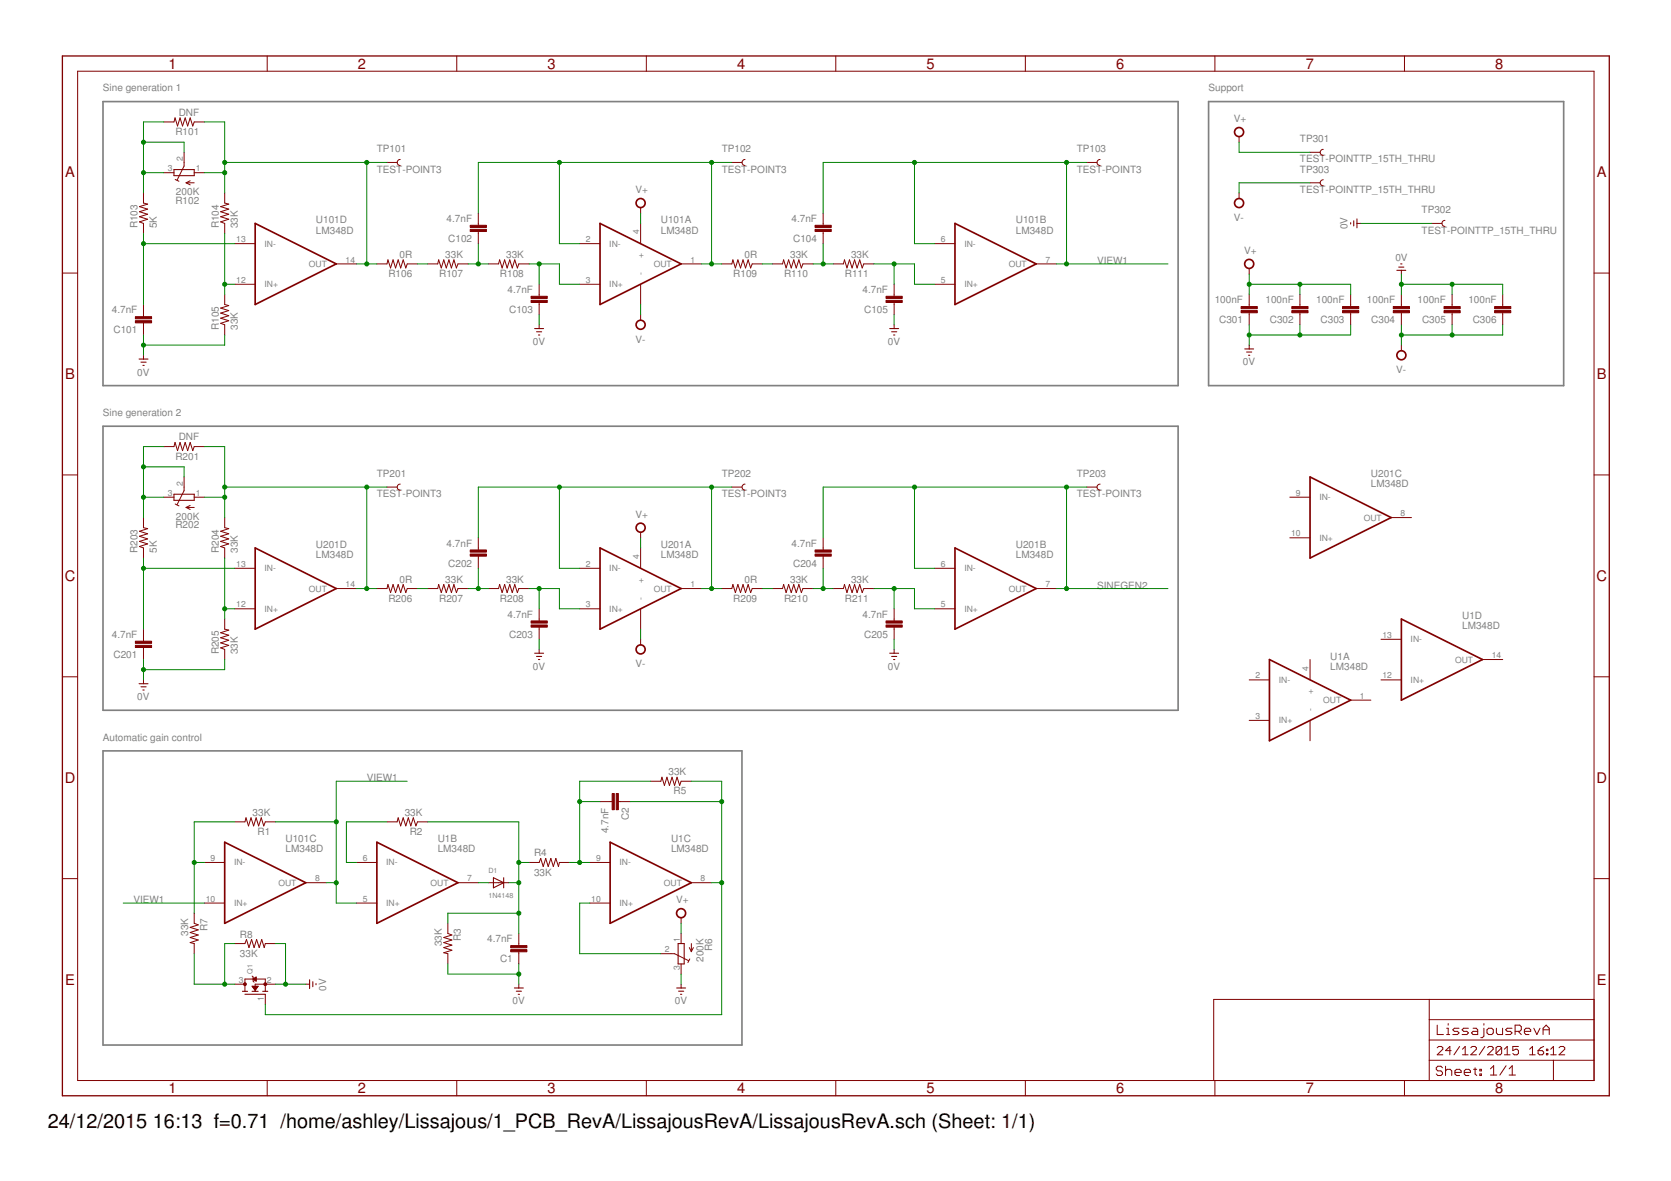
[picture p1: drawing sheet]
<svg xmlns="http://www.w3.org/2000/svg" width="297mm" height="210mm" viewBox="0 0 297 210" stroke-linecap="round" stroke-linejoin="round" font-family="sans-serif">
<path d="M18.3 18.1h191.1v50.4h-191.1zM214.8 18.1h63.2v50.4h-63.2zM18.3 75.8h191.1v50.4h-191.1zM18.3 133.5h113.6v52.2h-113.6z" fill="none" stroke="#808080" stroke-width=".3"/>
<g fill="none" stroke="#800000" stroke-width=".18">
<path d="M13.8 12.7h269.6v179.3h-269.6zM47.5 9.9v2.8M81.2 9.9v2.8M114.9 9.9v2.8M148.6 9.9v2.8M182.3 9.9v2.8M216 9.9v2.8M249.7 9.9v2.8M25.5 34.3v1.8l.7 .2-1.4 .4 1.4 .5-1.4 .4 1.4 .5-1.4 .4 1.4 .5-1.4 .4 .7 .3v1.8M29.1 21.7h1.8l.2-.7 .5 1.4 .4-1.4 .4 1.4 .5-1.4 .5 1.4 .4-1.4 .5 1.4 .2-.7h1.8M29.1 30.7h1.8M31.1 31.9l.7 .3"/>
<path d="M32.7 27.1v2.4l-1.2 2.5M33.1 32.5h1.4M33.1 32.5l.7 .4M33.8 32.1l-.7 .4M34.5 30.7h1.8M39.9 34.3v1.8l.8 .2-1.5 .4 1.5 .5-1.5 .4 1.5 .5-1.5 .4 1.5 .5-1.5 .4 .7 .3v1.8M68.8 28.9h1.8M71.1 28.3a.54 .54 0 0 0-.5 .6 .54 .54 0 0 0 .5 .5M85 37.9v2.2M113.9 36.9v1M113.9 39.7v3.6M130.1 28.9h1.8"/>
<path d="M132.4 28.3a.54 .54 0 0 0-.5 .6 .54 .54 0 0 0 .5 .5M146.3 37.9v2.2M193.2 28.9h1.8M195.6 28.3a.54 .54 0 0 0-.6 .6 .54 .54 0 0 0 .6 .5M220.3 24.3v1M220.3 34.3v1M232.9 32.5h1.8M232.9 27.1h1.8M235.2 26.5a.54 .54 0 0 0-.5 .6 .54 .54 0 0 0 .5 .5M235.2 31.9a.54 .54 0 0 0-.5 .6 .54 .54 0 0 0 .5 .5M241.2 39.7h.7M254.5 39.7h1.8"/>
<path d="M256.9 39.2a.54 .54 0 0 0-.6 .5 .54 .54 0 0 0 .6 .5M11.1 48.5h2.7M25.5 54.1v2.2M25.5 57.4v2.1M39.9 52.3v1.8l.8 .2-1.5 .5 1.5 .4-1.5 .4 1.5 .5-1.5 .5 1.5 .4-1.5 .5 .7 .2v1.8M41.7 43.3h3.7M41.7 50.5h3.7M59.8 46.9h3.6M67 46.9h1.8l.2-.7 .4 1.4 .5-1.4 .4 1.4 .5-1.4 .4 1.4 .5-1.4 .4 1.4 .3-.7h1.8M76 46.9h1.8l.2-.7 .4 1.4 .5-1.4 .4 1.4 .5-1.4 .4 1.4 .5-1.4 .4 1.4 .3-.7h1.8M85 41.1v2.2M86.8 46.9h1.8l.2-.7 .5 1.4 .4-1.4 .4 1.4 .5-1.4 .5 1.4 .4-1.4 .5 1.4 .2-.7h1.8"/>
<path d="M95.8 50.5v2.2M95.8 53.8v2.1M95.8 57.7v.7M103 43.3h3.7M103 50.5h3.7M113.9 50.5v3.6M113.9 55.9v1M121.1 46.9h3.6M128.3 46.9h1.8l.2-.7 .4 1.4 .5-1.4 .4 1.4 .5-1.4 .4 1.4 .5-1.4 .4 1.4 .3-.7h1.8M137.3 46.9h1.8l.2-.7 .4 1.4 .5-1.4 .5 1.4 .4-1.4 .4 1.4 .5-1.4 .5 1.4 .2-.7h1.8M146.3 41.1v2.2M148.1 46.9h1.8l.2-.7 .5 1.4 .4-1.4 .5 1.4 .4-1.4 .5 1.4 .4-1.4 .5 1.4 .2-.7h1.8"/>
<path d="M158.9 50.5v2.2M158.9 53.8v2.1M158.9 57.7v.7M166.2 43.3h3.6M166.2 50.5h3.6M184.2 46.9h3.6M222.1 47.7v1M222.1 52.3v2.2M222.1 55.6v2.1M231.1 52.3v2.2M231.1 55.6v2.1M240.1 52.3v2.2"/>
<path d="M240.1 55.6v2.1M249.1 48v.7M249.1 52.3v2.2M249.1 55.6v2.1M258.1 52.3v2.2M258.1 55.6v2.1M267.1 52.3v2.2M267.1 55.6v2.1M283.4 48.5h2.7M25.5 63.1v.7M29.1 79.4h1.8l.2-.8 .5 1.5 .4-1.5 .4 1.5 .5-1.5 .5 1.5 .4-1.5 .5 1.5 .2-.7h1.8M222.1 61.3v.7"/>
<path d="M249.1 61.3v1.1M11.1 84.4h2.7M25.5 92v1.8l.7 .2-1.4 .4 1.4 .5-1.4 .4 1.4 .5-1.4 .4 1.4 .5-1.4 .4 .7 .3v1.8M29.1 88.4h1.8M31.1 89.6l.7 .3M32.7 84.8v2.4l-1.2 2.5M33.1 90.2h1.4M33.1 90.2l.7 .4M33.8 89.8l-.7 .4M34.5 88.4h1.8M39.9 92v1.8l.8 .2-1.5 .4 1.5 .5-1.5 .4 1.5 .5-1.5 .4 1.5 .5-1.5 .4 .7 .3v1.8M68.8 86.6h1.8"/>
<path d="M71.1 86a.54 .54 0 0 0-.5 .6 .54 .54 0 0 0 .5 .5M85 95.6v2.1M85 98.8v2.2M113.9 94.6v1M113.9 97.4v3.6M130.1 86.6h1.8M132.4 86a.54 .54 0 0 0-.5 .6 .54 .54 0 0 0 .5 .5M146.3 95.6v2.1M146.3 98.8v2.2M193.2 86.6h1.8M195.6 86a.54 .54 0 0 0-.6 .6 .54 .54 0 0 0 .6 .5M229.3 88.4h3.6"/>
<path d="M229.3 95.6h3.6M247.3 92h3.6M283.4 84.4h2.7M25.5 111.8v2.2M25.5 115.1v2.1M39.9 110v1.8l.8 .2-1.5 .5 1.5 .4-1.5 .4 1.5 .5-1.5 .5 1.5 .4-1.5 .4 .7 .3v1.8M41.7 101h3.7M41.7 108.2h3.7M59.8 104.6h3.6M67 104.6h1.8l.2-.7 .4 1.4 .5-1.4 .4 1.4 .5-1.4 .4 1.4 .5-1.4 .4 1.4 .3-.7h1.8M76 104.6h1.8l.2-.7 .4 1.4 .5-1.4 .4 1.4 .5-1.4 .4 1.4 .5-1.4 .4 1.4 .3-.7h1.8M86.8 104.6h1.8l.2-.7 .5 1.4 .4-1.4 .4 1.4 .5-1.4 .5 1.4 .4-1.4 .5 1.4 .2-.7h1.8"/>
<path d="M95.8 108.2v2.2M95.8 111.5v2.1M95.8 115.4v.7M103 101h3.7M103 108.2h3.7M113.9 108.2v3.6M113.9 113.6v1M121.1 104.6h3.6M128.3 104.6h1.8l.2-.7 .4 1.4 .5-1.4 .4 1.4 .5-1.4 .4 1.4 .5-1.4 .4 1.4 .3-.7h1.8M137.3 104.6h1.8l.2-.7 .4 1.4 .5-1.4 .5 1.4 .4-1.4 .4 1.4 .5-1.4 .5 1.4 .2-.7h1.8M148.1 104.6h1.8l.2-.7 .5 1.4 .4-1.4 .5 1.4 .4-1.4 .5 1.4 .4-1.4 .5 1.4 .2-.7h1.8M158.9 108.2v2.2"/>
<path d="M158.9 111.5v2.1M158.9 115.4v.7M166.2 101h3.6M166.2 108.2h3.6M184.2 104.6h3.6M232.9 117.2v3.6M245.5 113.6h3.6M263.5 117.2h3.6M11.1 120.3h2.7M25.5 120.8v.7M115.7 138.9h1.8l.2-.8 .4 1.5 .5-1.5 .4 1.5 .5-1.5 .4 1.5 .5-1.5 .4 1.5 .3-.7h1.8M222.1 120.8h3.6"/>
<path d="M222.1 128h3.6M232.9 128v3.7M240.1 124.4h3.6M245.5 120.8h3.6M283.4 120.3h2.7M11.1 156.2h2.7M36.3 153.3h3.6M41.7 146.1h1.8l.2-.7 .5 1.4 .4-1.4 .5 1.4 .4-1.4 .5 1.4 .4-1.4 .5 1.4 .3-.7h1.8M54.4 156.9h3.6M63.4 153.3h3.6M68.8 146.1h1.8l.2-.7 .4 1.4 .5-1.4 .4 1.4 .5-1.4 .4 1.4 .5-1.4 .4 1.4 .3-.7h1.8M81.4 156.9h3.6"/>
<path d="M86.8 156.9h3.6M94 153.3h1.8l.3-.7 .5 1.4 .4-1.4 .5 1.4 .4-1.4 .5 1.4 .4-1.4 .5 1.4 .1-.7h1.8M104.9 153.3h3.6M106.7 142.5h2.1M109.9 142.5h2.2M122.9 156.9h3.6M283.4 156.2h2.7M34.5 162.3v1.8l.7 .3-1.4 .4 1.4 .5-1.4 .4 1.4 .5-1.4 .4 1.4 .5-1.4 .4 .7 .2v1.8M36.3 160.5h3.6M41.7 174.9h1.8M41.7 167.7h1.8l.3-.7 .5 1.4 .4-1.4 .5 1.4 .4-1.4 .5 1.4 .4-1.4 .5 1.4 .2-.7h1.8M43.5 176.2v-2.2h3.7v2.2"/>
<path d="M44.8 173.5l.2 .2v.7l.2 .2M44.8 175.3h1.1l-.5 .7zM44.9 175.3h.9M44.9 175.4h.9M45 175.5h.7M45 174l.5-.3v.7zM45 175.6h.7M45.1 174h.4M45.1 175.6h.5M45.1 174.1h.4M45.1 175.7h.5M45.2 173.9h.3"/>
<path d="M45.2 175.8h.3M45.3 174.2h.2M45.3 175.9h.1M45.3 173.8h.2M45.3 176h.1M45.4 174.3h.1M45.4 173.7h.1M45.5 174.3h.1M47.2 176.7v1.8M49 174.9h-3.6v1.3M54.4 174.9h.6M63.4 160.5h3.6"/>
<path d="M79.6 164.1v1.8l.7 .3-1.4 .4 1.4 .5-1.4 .4 1.4 .5-1.4 .4 1.4 .5-1.4 .4 .7 .2v1.8M92.2 165.9v2.2M92.2 169.1v2.2M92.2 174.9v.7M104.9 160.5h3.6M117.5 169.5h2.4l2.5 1.3M121.1 163.1v1M121.1 165.9v1.8M121.1 171.3v1.8M121.1 174.9v.7M122.5 168.4l.4 .7M122.6 170.4l-.3 .7"/>
<path d="M122.9 167.7v1.4M123.3 168.4l-.4 .7M254.1 177.6v14.4M283.4 177.6h-67.6v14.4M47.5 192v2.8M81.2 192v2.8M114.9 192v2.8M148.6 192v2.8M182.3 192v2.8M216 192v2.8M249.7 192v2.8M254.1 188.4h29.3"/>
<path d="M254.1 184.8h29.3M254.1 181.2h29.3M255.5 182.2v1.7h1.1M255.5 186.2l.2-.2h.5l.3 .2v.3l-1 1h1M256.4 189.8l-.3-.3h-.5l-.3 .3v.3l.3 .2h.5l.3 .3v.3l-.3 .3h-.5l-.3-.3M257 190.3l.2-.2h.6l.3 .2v.9M257 189.5v1.7M257.2 183.9h.5M257.2 182.8h.2v1.1M257.4 181.9v.3M258 186.7h-1l.7-.7v1.5M258.6 190.6h1.1v-.3l-.2-.2h-.6l-.3 .2v.6l.3 .3h.6"/>
<path d="M259.4 182.8h-.9l-.2 .2 .2 .3h.6l.3 .3-.3 .3h-.8M259.5 186l-1 1.5M260 187.5h1M260 186.5l.5-.5v1.5M260.3 190.6h1.1v-.3l-.3-.2h-.5l-.3 .2v.6l.3 .3h.5M261 182.8h-.8l-.3 .2 .3 .3h.6l.2 .3-.2 .3h-.9M261.5 186.2l.2-.2h.5l.2 .2v.3l-.9 1h.9M261.9 182.8h.5l.3 .2v.9h-.8l-.3-.3 .3-.3h.8M261.9 190.1h.6M262.2 189.8v1.1l.3 .3M263.1 190.1h.2v.2h-.2zM263.1 190.9h.2v.3h-.2z"/>
<path d="M263.8 182.8v1.3l-.3 .3h-.3M263.8 181.9v.3M263.9 186l-.9 1.5M264.3 183l.3-.2h.6l.3 .2v.6l-.3 .3h-.6l-.3-.3zM264.4 186.2l.3-.2h.5l.2 .2v.3l-1 1h1M264.9 190l.6-.6v1.7M264.9 191.1h1.2M266 182.8v.8l.3 .3h.8v-1.1M266.9 186.2v1l-.2 .3h-.5l-.3-.3M266.9 186.2l-.2-.2h-.5l-.3 .2v1M266.9 186.2l-1 1M267.4 187.5h1"/>
<path d="M267.4 186.5l.5-.5v1.5M267.7 189.4l-1.1 1.7M268.3 191.1h1.1M268.3 190l.5-.6v1.7M268.8 182.8h-.9l-.2 .2 .2 .3h.6l.3 .3-.3 .3h-.8M269.3 183.3h.9l.2-.3v-.5l-.2-.3h-.9v1.7M269.9 183.3l.5 .6M269.9 186h-1v.7l.5-.2h.3l.2 .2v.5l-.2 .3h-.5l-.3-.3M271 183.3h1.1v-.3l-.3-.2h-.5l-.3 .2v.6l.3 .3h.5M271.9 187.5h1M271.9 186.5l.5-.5v1.5M272.6 182.8l.6 1.1 .5-1.1"/>
<path d="M273.4 186.7h.8l.2 .3v.2l-.2 .3h-.5l-.3-.3zM274.3 183.9v-1.1l.5-.6 .6 .6v1.1M274.3 183h1.1M274.4 186l-.5 .2-.5 .5M274.9 187.2h.2v.3h-.2zM274.9 186.5h.2v.2h-.2zM275.7 186.5l.4-.5v1.5M275.7 187.5h.9M276.1 188.4v3.6M277.1 186.2l.3-.2h.5l.3 .2v.3l-1.1 1h1.1"/>
</g>
<path d="M11.1 9.9h275v184.9h-275z" fill="none" stroke="#800000" stroke-width=".23"/>
<g fill="none" stroke="#800000" stroke-width=".3">
<path d="M45.4 39.7l14.4 7.2-14.4 7.2zM106.7 39.7l14.4 7.2-14.4 7.2zM169.8 39.7l14.4 7.2-14.4 7.2zM45.4 97.4l14.4 7.2-14.4 7.2zM106.7 97.4l14.4 7.2-14.4 7.2zM169.8 97.4l14.4 7.2-14.4 7.2zM232.9 84.8l14.4 7.2-14.4 7.2zM225.7 117.2l14.4 7.2-14.4 7.3zM249.1 110l14.4 7.2-14.4 7.2zM39.9 149.7l14.5 7.2-14.5 7.2zM67 149.7l14.4 7.2-14.4 7.2zM108.5 149.7l14.4 7.2-14.4 7.2z"/>
<circle cx="113.9" cy="36.1" r=".8"/>
<circle cx="220.3" cy="23.5" r=".8"/>
<circle cx="220.3" cy="36.1" r=".8"/>
<circle cx="113.9" cy="57.7" r=".8"/>
<circle cx="222.1" cy="46.9" r=".8"/>
<circle cx="249.1" cy="63.1" r=".8"/>
<circle cx="113.9" cy="93.8" r=".8"/>
<circle cx="113.9" cy="115.4" r=".8"/>
<circle cx="121.1" cy="162.3" r=".8"/>
</g>
<g fill="#800000" stroke="#800000" stroke-width=".18">
<path d="M24.1 56.3h2.8v.4h-2.8z"/>
<path d="M24.1 57h2.8v.4h-2.8z"/>
<path d="M94.4 52.7h2.9v.3h-2.9z"/>
<path d="M94.4 53.4h2.9v.4h-2.9z"/>
<path d="M83.6 40h2.9v.4h-2.9z"/>
<path d="M83.6 40.8h2.9v.3h-2.9z"/>
<path d="M157.5 52.7h2.9v.3h-2.9z"/>
<path d="M157.5 53.4h2.9v.4h-2.9z"/>
<path d="M144.9 40h2.9v.4h-2.9z"/>
<path d="M144.9 40.8h2.9v.3h-2.9z"/>
<path d="M24.1 114h2.8v.3h-2.8z"/>
<path d="M24.1 114.7h2.8v.4h-2.8z"/>
<path d="M94.4 110.4h2.9v.3h-2.9z"/>
<path d="M94.4 111.1h2.9v.4h-2.9z"/>
<path d="M83.6 97.7h2.9v.4h-2.9z"/>
<path d="M83.6 98.5h2.9v.3h-2.9z"/>
<path d="M157.5 110.4h2.9v.3h-2.9z"/>
<path d="M157.5 111.1h2.9v.4h-2.9z"/>
<path d="M144.9 97.7h2.9v.4h-2.9z"/>
<path d="M144.9 98.5h2.9v.3h-2.9z"/>
<path d="M220.6 54.5h2.9v.4h-2.9z"/>
<path d="M220.6 55.2h2.9v.4h-2.9z"/>
<path d="M229.6 54.5h2.9v.4h-2.9z"/>
<path d="M229.6 55.2h2.9v.4h-2.9z"/>
<path d="M238.7 54.5h2.8v.4h-2.8z"/>
<path d="M238.7 55.2h2.8v.4h-2.8z"/>
<path d="M247.7 54.5h2.8v.4h-2.8z"/>
<path d="M247.7 55.2h2.8v.4h-2.8z"/>
<path d="M256.7 54.5h2.9v.4h-2.9z"/>
<path d="M256.7 55.2h2.9v.4h-2.9z"/>
<path d="M265.7 54.5h2.9v.4h-2.9z"/>
<path d="M265.7 55.2h2.9v.4h-2.9z"/>
<path d="M90.8 168.1h2.9v.3h-2.9z"/>
<path d="M90.8 168.8h2.9v.4h-2.9z"/>
<path d="M108.8 141h.4v2.9h-.4z"/>
<path d="M109.5 141h.4v2.9h-.4z"/>
</g>
<g fill="none" stroke="#800000" stroke-width=".19">
<path d="M30.9 30.1h3.6v1.1h-3.6zM240.1 39.6v.2M240.6 39.2v1M241.2 38.9v1.6M95 58.4h1.6M95.4 59h.9M95.7 59.5h.2M158.2 58.4h1.5M158.5 59h.9M158.8 59.5h.3M248.3 48h1.6M248.6 47.5h1"/>
<path d="M249 46.9h.2M24.7 63.8h1.6M25.1 64.4h.9M25.4 64.9h.2M221.3 62h1.5M221.6 62.6h.9M221.9 63.1h.3M30.9 87.8h3.6v1.1h-3.6zM95 116.1h1.6M95.4 116.7h.9M95.7 117.2h.2M158.2 116.1h1.5"/>
<path d="M158.5 116.7h.9M158.8 117.2h.3M24.7 121.5h1.6M25.1 122.1h.9M25.4 122.6h.2M87.7 156l1.8 .9-1.8 .9zM89.5 156v1.8M43.1 176.2h.9M43.5 176.7h3.7M44.8 176.2h1.1M46.7 176.2h.9M55 174.1v1.6"/>
<path d="M55.6 174.5v.9M56.2 174.8v.2M91.4 175.6h1.6M91.8 176.2h.9M92.1 176.7h.3M120.3 175.6h1.6M120.5 167.7h1.1v3.6h-1.1zM120.6 176.2h.9M121 176.7h.2"/>
</g>
<g fill="#800000" stroke="#800000" stroke-width=".18">
<circle cx="47.2" cy="174.9" r=".25"/>
<circle cx="43.5" cy="174.9" r=".25"/>
</g>
<g fill="none" stroke="#008000" stroke-width=".18">
<path d="M25.5 30.7h3.6M25.5 25.3h7.2v1.8M29.1 21.7h-3.6v12.6M36.3 21.7h3.6v12.6M36.3 30.7h3.6M39.9 28.9h28.9M65.2 28.9v18M99.4 28.9v14.4h3.6M113.9 37.9v1.8M126.5 28.9v18M130.1 28.9h-45.1v9M162.6 28.9v14.4h3.6"/>
<path d="M189.6 28.9v18M193.2 28.9h-46.9v9M220.3 25.3v1.8h12.6M232.9 32.5h-12.6v1.8M241.9 39.7h12.6M25.5 41.5v12.6M25.5 59.5v3.6M25.5 43.3h16.2M39.9 41.5v10.8M39.9 59.5v1.8h-14.4M39.9 50.5h1.8M63.4 46.9h3.6"/>
<path d="M74.2 46.9h1.8M83.2 46.9h3.6M85 43.3v3.6M94 46.9h5.4v3.6h3.6M95.8 46.9v3.6M95.8 55.9v1.8M113.9 54.1v1.8M124.7 46.9h3.6M135.5 46.9h1.8M144.5 46.9h3.6M146.3 43.3v3.6M155.3 46.9h7.3v3.6h3.6"/>
<path d="M158.9 46.9v3.6M158.9 55.9v1.8M187.8 46.9h19.8M222.1 50.5h18v1.8M222.1 48.7v3.6M222.1 57.7v3.6M231.1 50.5v1.8M231.1 57.7v1.8M240.1 57.7v1.8h-18M249.1 50.5h18v1.8M249.1 48.7v3.6M249.1 57.7v3.6"/>
<path d="M258.1 50.5v1.8M258.1 57.7v1.8M267.1 57.7v1.8h-18M29.1 79.4h-3.6v12.6M36.3 79.4h3.6v12.6M25.5 99.2v12.6M25.5 83h7.2v1.8M25.5 88.4h3.6M36.3 88.4h3.6M39.9 99.2v10.8M39.9 86.6h28.9M65.2 86.6v18"/>
<path d="M99.4 86.6v14.4h3.6M113.9 95.6v1.8M126.5 86.6v18M130.1 86.6h-45.1v9M162.6 86.6v14.4h3.6M189.6 86.6v18M193.2 86.6h-46.9v9M25.5 117.2v3.6M25.5 101h16.2M39.9 117.2v1.8h-14.4M39.9 108.2h1.8M63.4 104.6h3.6"/>
<path d="M74.2 104.6h1.8M83.2 104.6h3.6M85 101v3.6M94 104.6h5.4v3.6h3.6M95.8 104.6v3.6M95.8 113.6v1.8M113.9 111.8v1.8M124.7 104.6h3.6M135.5 104.6h1.8M144.5 104.6h3.6M146.3 101v3.6M155.3 104.6h7.3v3.6h3.6"/>
<path d="M158.9 104.6v3.6M158.9 113.6v1.8M187.8 104.6h19.8M72.4 138.9h-12.6v21.6h3.6M115.7 138.9h-12.7v14.4M122.9 138.9h5.4v41.4h-81.1v-1.8M34.5 153.3h1.8M41.7 146.1h-7.2v16.2M49 146.1h10.8M58 156.9h1.8M68.8 146.1h-7.2v7.2h1.8M76 146.1h16.2v19.8"/>
<path d="M85 156.9h1.8M90.4 156.9h1.8M92.2 153.3h1.8M101.2 153.3h3.7M103 142.5h3.7M112.1 142.5h16.2M126.5 156.9h1.8M21.9 160.5h14.4M34.5 169.5v5.4h7.2M41.7 167.7h-1.8v7.2M49 174.9h5.4M49 167.7h1.8v7.2"/>
<path d="M79.6 171.3v1.8h12.6M92.2 162.3h-12.6v1.8M92.2 171.3v3.6M104.9 160.5h-1.9v9h14.5M121.1 164.1v1.8M121.1 173.1v1.8"/>
</g>
<g fill="#008000" stroke="#008000" stroke-width=".18">
<circle cx="39.9" cy="50.5" r=".36"/>
<circle cx="25.5" cy="43.3" r=".36"/>
<circle cx="65.2" cy="46.9" r=".36"/>
<circle cx="39.9" cy="30.7" r=".36"/>
<circle cx="39.9" cy="28.9" r=".36"/>
<circle cx="65.2" cy="28.9" r=".36"/>
<circle cx="95.8" cy="46.9" r=".36"/>
<circle cx="85" cy="46.9" r=".36"/>
<circle cx="158.9" cy="46.9" r=".36"/>
<circle cx="146.3" cy="46.9" r=".36"/>
<circle cx="162.6" cy="28.9" r=".36"/>
<circle cx="189.6" cy="28.9" r=".36"/>
<circle cx="189.6" cy="46.9" r=".36"/>
<circle cx="249.1" cy="59.5" r=".36"/>
<circle cx="258.1" cy="59.5" r=".36"/>
<circle cx="231.1" cy="50.5" r=".36"/>
<circle cx="222.1" cy="50.5" r=".36"/>
<circle cx="25.5" cy="61.3" r=".36"/>
<circle cx="25.5" cy="119" r=".36"/>
<circle cx="222.1" cy="59.5" r=".36"/>
<circle cx="231.1" cy="59.5" r=".36"/>
<circle cx="249.1" cy="50.5" r=".36"/>
<circle cx="258.1" cy="50.5" r=".36"/>
<circle cx="92.2" cy="173.1" r=".36"/>
<circle cx="50.8" cy="174.9" r=".36"/>
<circle cx="99.4" cy="28.9" r=".36"/>
<circle cx="126.5" cy="46.9" r=".36"/>
<circle cx="126.5" cy="28.9" r=".36"/>
<circle cx="25.5" cy="30.7" r=".36"/>
<circle cx="25.5" cy="25.3" r=".36"/>
<circle cx="39.9" cy="108.2" r=".36"/>
<circle cx="25.5" cy="101" r=".36"/>
<circle cx="65.2" cy="104.6" r=".36"/>
<circle cx="39.9" cy="88.4" r=".36"/>
<circle cx="39.9" cy="86.6" r=".36"/>
<circle cx="65.2" cy="86.6" r=".36"/>
<circle cx="95.8" cy="104.6" r=".36"/>
<circle cx="85" cy="104.6" r=".36"/>
<circle cx="158.9" cy="104.6" r=".36"/>
<circle cx="146.3" cy="104.6" r=".36"/>
<circle cx="162.6" cy="86.6" r=".36"/>
<circle cx="189.6" cy="86.6" r=".36"/>
<circle cx="189.6" cy="104.6" r=".36"/>
<circle cx="99.4" cy="86.6" r=".36"/>
<circle cx="126.5" cy="104.6" r=".36"/>
<circle cx="126.5" cy="86.6" r=".36"/>
<circle cx="25.5" cy="88.4" r=".36"/>
<circle cx="25.5" cy="83" r=".36"/>
<circle cx="34.5" cy="153.3" r=".36"/>
<circle cx="59.8" cy="156.9" r=".36"/>
<circle cx="59.8" cy="146.1" r=".36"/>
<circle cx="103" cy="153.3" r=".36"/>
<circle cx="103" cy="142.5" r=".36"/>
<circle cx="128.3" cy="142.5" r=".36"/>
<circle cx="128.3" cy="156.9" r=".36"/>
<circle cx="92.2" cy="156.9" r=".36"/>
<circle cx="92.2" cy="162.3" r=".36"/>
<circle cx="92.2" cy="153.3" r=".36"/>
<circle cx="39.9" cy="174.9" r=".36"/>
</g>
<g font-size="3.5">
<text x="8.5" y="200.4">24/12/2015</text>
<text x="27.2" y="200.4">16:13 f=0.71 /home/ashley/Lissajous/1_PCB_RevA/LissajousRevA/LissajousRevA.sch (Sheet: 1/1)</text>
</g>
<g font-size="2.6" fill="#800000">
<text x="29.9" y="12.2">1</text>
<text x="63.6" y="12.2">2</text>
<text x="97.3" y="12.2">3</text>
<text x="131" y="12.2">4</text>
<text x="164.7" y="12.2">5</text>
<text x="198.4" y="12.2">6</text>
<text x="232.1" y="12.2">7</text>
<text x="265.8" y="12.2">8</text>
<text x="11.6" y="31.5">A</text>
<text x="283.8" y="31.5">A</text>
<text x="11.6" y="67.4">B</text>
<text x="283.8" y="67.4">B</text>
<text x="11.5" y="103.3">C</text>
<text x="283.8" y="103.3">C</text>
<text x="11.5" y="139.2">D</text>
<text x="283.8" y="139.2">D</text>
<text x="11.6" y="175">E</text>
<text x="283.8" y="175">E</text>
<text x="29.9" y="194.3">1</text>
<text x="63.6" y="194.3">2</text>
<text x="97.3" y="194.3">3</text>
<text x="131" y="194.3">4</text>
<text x="164.7" y="194.3">5</text>
<text x="198.4" y="194.3">6</text>
<text x="232.1" y="194.3">7</text>
<text x="265.8" y="194.3">8</text>
</g>
<g font-size="1.8" fill="#808080">
<text x="18.3" y="16.3">Sine generation 1</text>
<text x="214.8" y="16.3">Support</text>
<text x="31.8" y="20.6">DNF</text>
<text x="219.4" y="21.7">V+</text>
<text x="31.2" y="24">R101</text>
<text x="67" y="27.1">TP101</text>
<text x="128.3" y="27.1">TP102</text>
<text x="191.4" y="27.1">TP103</text>
<text x="231.1" y="28.9">TEST-POINTTP_15TH_THRU</text>
<text x="231.1" y="25.3">TP301</text>
<text x="31.3" y="34.7">200K</text>
<text x="67" y="30.7">TEST-POINT3</text>
<text x="113" y="34.3">V+</text>
<text x="128.3" y="30.7">TEST-POINT3</text>
<text x="191.4" y="30.7">TEST-POINT3</text>
<text x="231.1" y="34.3">TEST-POINTTP_15TH_THRU</text>
<text x="231.1" y="30.7">TP303</text>
<text x="24.5" y="40.6" transform="rotate(-90 24.5 40.6)">R103</text>
<text x="27.9" y="40.6" transform="rotate(-90 27.9 40.6)">5K</text>
<text x="31.2" y="36.2">R102</text>
<text x="38.9" y="40.6" transform="rotate(-90 38.9 40.6)">R104</text>
<text x="42.3" y="40.6" transform="rotate(-90 42.3 40.6)">33K</text>
<text x="56.2" y="41.5">LM348D</text>
<text x="56.2" y="39.7">U101D</text>
<text x="79.4" y="39.4">4.7nF</text>
<text x="117.5" y="41.5">LM348D</text>
<text x="117.5" y="39.7">U101A</text>
<text x="140.7" y="39.4">4.7nF</text>
<text x="180.6" y="41.5">LM348D</text>
<text x="180.6" y="39.7">U101B</text>
<text x="219.4" y="39.2">V-</text>
<text x="239.6" y="40.8" transform="rotate(-90 239.6 40.8)">0V</text>
<text x="252.7" y="41.5">TEST-POINTTP_15TH_THRU</text>
<text x="252.7" y="37.9">TP302</text>
<text x="71" y="45.8">0R</text>
<text x="79.2" y="45.8">33K</text>
<text x="79.7" y="43">C102</text>
<text x="90" y="45.8">33K</text>
<text x="132.3" y="45.8">0R</text>
<text x="140.5" y="45.8">33K</text>
<text x="141" y="43">C104</text>
<text x="151.3" y="45.8">33K</text>
<text x="195" y="46.9">VIEW1</text>
<text x="221.2" y="45.1">V+</text>
<text x="248" y="46.4">0V</text>
<text x="69" y="49.2">R106</text>
<text x="78.1" y="49.2">R107</text>
<text x="88.9" y="49.2">R108</text>
<text x="90.2" y="52.1">4.7nF</text>
<text x="130.3" y="49.2">R109</text>
<text x="139.4" y="49.2">R110</text>
<text x="150.2" y="49.2">R111</text>
<text x="153.3" y="52.1">4.7nF</text>
<text x="215.9" y="53.9">100nF</text>
<text x="225" y="53.9">100nF</text>
<text x="234" y="53.9">100nF</text>
<text x="243" y="53.9">100nF</text>
<text x="252" y="53.9">100nF</text>
<text x="261" y="53.9">100nF</text>
<text x="19.9" y="55.7">4.7nF</text>
<text x="20.2" y="59.3">C101</text>
<text x="38.9" y="58.6" transform="rotate(-90 38.9 58.6)">R105</text>
<text x="42.3" y="58.6" transform="rotate(-90 42.3 58.6)">33K</text>
<text x="90.5" y="55.7">C103</text>
<text x="153.6" y="55.7">C105</text>
<text x="216.7" y="57.5">C301</text>
<text x="225.7" y="57.5">C302</text>
<text x="234.7" y="57.5">C303</text>
<text x="243.8" y="57.5">C304</text>
<text x="252.8" y="57.5">C305</text>
<text x="261.8" y="57.5">C306</text>
<text x="94.7" y="61.3">0V</text>
<text x="113" y="60.9">V-</text>
<text x="157.8" y="61.3">0V</text>
<text x="220.9" y="64.9">0V</text>
<text x="24.4" y="66.7">0V</text>
<text x="248.2" y="66.3">V-</text>
<text x="18.3" y="74">Sine generation 2</text>
<text x="31.2" y="81.7">R201</text>
<text x="31.8" y="78.3">DNF</text>
<text x="67" y="88.4">TEST-POINT3</text>
<text x="67" y="84.8">TP201</text>
<text x="128.3" y="88.4">TEST-POINT3</text>
<text x="128.3" y="84.8">TP202</text>
<text x="191.4" y="88.4">TEST-POINT3</text>
<text x="191.4" y="84.8">TP203</text>
<text x="243.7" y="86.6">LM348D</text>
<text x="243.7" y="84.8">U201C</text>
<text x="31.2" y="93.9">R202</text>
<text x="31.3" y="92.4">200K</text>
<text x="113" y="92">V+</text>
<text x="24.5" y="98.3" transform="rotate(-90 24.5 98.3)">R203</text>
<text x="27.9" y="98.3" transform="rotate(-90 27.9 98.3)">5K</text>
<text x="38.9" y="98.3" transform="rotate(-90 38.9 98.3)">R204</text>
<text x="42.3" y="98.3" transform="rotate(-90 42.3 98.3)">33K</text>
<text x="56.2" y="99.2">LM348D</text>
<text x="56.2" y="97.4">U201D</text>
<text x="79.4" y="97.1">4.7nF</text>
<text x="79.7" y="100.7">C202</text>
<text x="117.5" y="99.2">LM348D</text>
<text x="117.5" y="97.4">U201A</text>
<text x="140.7" y="97.1">4.7nF</text>
<text x="141" y="100.7">C204</text>
<text x="180.6" y="99.2">LM348D</text>
<text x="180.6" y="97.4">U201B</text>
<text x="69" y="106.9">R206</text>
<text x="71" y="103.5">0R</text>
<text x="78.1" y="106.9">R207</text>
<text x="79.2" y="103.5">33K</text>
<text x="88.9" y="106.9">R208</text>
<text x="90" y="103.5">33K</text>
<text x="130.3" y="106.9">R209</text>
<text x="132.3" y="103.5">0R</text>
<text x="139.4" y="106.9">R210</text>
<text x="140.5" y="103.5">33K</text>
<text x="150.2" y="106.9">R211</text>
<text x="151.3" y="103.5">33K</text>
<text x="195" y="104.6">SINEGEN2</text>
<text x="19.9" y="113.4">4.7nF</text>
<text x="90.2" y="109.8">4.7nF</text>
<text x="90.5" y="113.4">C203</text>
<text x="153.3" y="109.8">4.7nF</text>
<text x="153.6" y="113.4">C205</text>
<text x="259.9" y="111.8">LM348D</text>
<text x="259.9" y="110">U1D</text>
<text x="20.2" y="117">C201</text>
<text x="38.9" y="116.3" transform="rotate(-90 38.9 116.3)">R205</text>
<text x="42.3" y="116.3" transform="rotate(-90 42.3 116.3)">33K</text>
<text x="94.7" y="119">0V</text>
<text x="113" y="118.6">V-</text>
<text x="157.8" y="119">0V</text>
<text x="236.5" y="119">LM348D</text>
<text x="236.5" y="117.2">U1A</text>
<text x="24.4" y="124.4">0V</text>
<text x="18.3" y="131.7">Automatic gain control</text>
<text x="118.8" y="137.8">33K</text>
<text x="65.2" y="138.9">VIEW1</text>
<text x="119.7" y="141.2">R5</text>
<text x="44.9" y="145">33K</text>
<text x="45.8" y="148.4">R1</text>
<text x="50.8" y="149.7">U101C</text>
<text x="71.9" y="145">33K</text>
<text x="72.8" y="148.4">R2</text>
<text x="77.8" y="149.7">U1B</text>
<text x="108.2" y="148.1" transform="rotate(-90 108.2 148.1)">4.7nF</text>
<text x="111.8" y="145.8" transform="rotate(-90 111.8 145.8)">C2</text>
<text x="119.3" y="149.7">U1C</text>
<text x="50.8" y="151.5">LM348D</text>
<text x="77.8" y="151.5">LM348D</text>
<text x="94.9" y="155.6">33K</text>
<text x="94.9" y="152.2">R4</text>
<text x="119.3" y="151.5">LM348D</text>
<text x="23.7" y="160.5">VIEW1</text>
<text x="120.2" y="160.5">V+</text>
<text x="33.5" y="166.4" transform="rotate(-90 33.5 166.4)">33K</text>
<text x="36.9" y="165.5" transform="rotate(-90 36.9 165.5)">R7</text>
<text x="42.6" y="166.6">R8</text>
<text x="81.9" y="167.3" transform="rotate(-90 81.9 167.3)">R3</text>
<text x="86.6" y="167.4">4.7nF</text>
<text x="42.6" y="170.1">33K</text>
<text x="78.5" y="168.2" transform="rotate(-90 78.5 168.2)">33K</text>
<text x="88.9" y="171.1">C1</text>
<text x="125.1" y="171" transform="rotate(-90 125.1 171)">200K</text>
<text x="126.6" y="169.1" transform="rotate(-90 126.6 169.1)">R6</text>
<text x="58" y="176" transform="rotate(-90 58 176)">0V</text>
<text x="91.1" y="178.5">0V</text>
<text x="120" y="178.5">0V</text>
</g>
<g font-size="1.5" fill="#808080">
<text x="32.5" y="28.6" transform="rotate(-90 32.5 28.6)">2</text>
<text x="29.8" y="30.4">3</text>
<text x="34.8" y="30.4">1</text>
<text x="113.6" y="41.6" transform="rotate(-90 113.6 41.6)">4</text>
<text x="42" y="43.1">13</text>
<text x="47" y="43.8">IN-</text>
<text x="54.9" y="47.4">OUT</text>
<text x="61.4" y="46.7">14</text>
<text x="104.2" y="43.1">2</text>
<text x="108.3" y="43.8">IN-</text>
<text x="114.4" y="45.9" transform="rotate(-90 114.4 45.9)">+</text>
<text x="116.2" y="47.4">OUT</text>
<text x="122.7" y="46.7">1</text>
<text x="167.3" y="43.1">6</text>
<text x="171.4" y="43.8">IN-</text>
<text x="179.3" y="47.4">OUT</text>
<text x="185.8" y="46.7">7</text>
<text x="42" y="50.3">12</text>
<text x="47" y="51.1">IN+</text>
<text x="104.2" y="50.3">3</text>
<text x="108.3" y="51.1">IN+</text>
<text x="114.4" y="48.9" transform="rotate(-90 114.4 48.9)">-</text>
<text x="167.3" y="50.3">5</text>
<text x="171.4" y="51.1">IN+</text>
<text x="29.8" y="88.1">3</text>
<text x="32.5" y="86.3" transform="rotate(-90 32.5 86.3)">2</text>
<text x="34.8" y="88.1">1</text>
<text x="230.4" y="88.1">9</text>
<text x="234.5" y="88.9">IN-</text>
<text x="229.5" y="95.3">10</text>
<text x="242.4" y="92.5">OUT</text>
<text x="249" y="91.7">8</text>
<text x="42" y="100.7">13</text>
<text x="47" y="101.5">IN-</text>
<text x="104.2" y="100.7">2</text>
<text x="108.3" y="101.5">IN-</text>
<text x="113.6" y="99.3" transform="rotate(-90 113.6 99.3)">4</text>
<text x="167.3" y="100.7">6</text>
<text x="171.4" y="101.5">IN-</text>
<text x="234.5" y="96.1">IN+</text>
<text x="42" y="108">12</text>
<text x="54.9" y="105.1">OUT</text>
<text x="61.4" y="104.4">14</text>
<text x="104.2" y="108">3</text>
<text x="114.4" y="103.5" transform="rotate(-90 114.4 103.5)">+</text>
<text x="114.4" y="106.6" transform="rotate(-90 114.4 106.6)">-</text>
<text x="116.2" y="105.1">OUT</text>
<text x="122.7" y="104.4">1</text>
<text x="167.3" y="108">5</text>
<text x="179.3" y="105.1">OUT</text>
<text x="185.8" y="104.4">7</text>
<text x="47" y="108.8">IN+</text>
<text x="108.3" y="108.8">IN+</text>
<text x="171.4" y="108.8">IN+</text>
<text x="245.7" y="113.4">13</text>
<text x="232.6" y="119.2" transform="rotate(-90 232.6 119.2)">4</text>
<text x="250.8" y="114.2">IN-</text>
<text x="258.7" y="117.8">OUT</text>
<text x="265.2" y="117">14</text>
<text x="223.2" y="120.6">2</text>
<text x="227.3" y="121.4">IN-</text>
<text x="233.4" y="123.4" transform="rotate(-90 233.4 123.4)">+</text>
<text x="235.2" y="125">OUT</text>
<text x="241.7" y="124.2">1</text>
<text x="245.7" y="120.6">12</text>
<text x="250.8" y="121.4">IN+</text>
<text x="223.2" y="127.8">3</text>
<text x="227.3" y="128.6">IN+</text>
<text x="233.4" y="126.4" transform="rotate(-90 233.4 126.4)">-</text>
<text x="37.4" y="153">9</text>
<text x="41.6" y="153.8">IN-</text>
<text x="64.5" y="153">6</text>
<text x="68.6" y="153.8">IN-</text>
<text x="106" y="153">9</text>
<text x="110.1" y="153.8">IN-</text>
<text x="36.6" y="160.2">10</text>
<text x="41.6" y="161">IN+</text>
<text x="49.5" y="157.4">OUT</text>
<text x="56" y="156.6">8</text>
<text x="64.5" y="160.2">5</text>
<text x="68.6" y="161">IN+</text>
<text x="76.5" y="157.4">OUT</text>
<text x="83.1" y="156.6">7</text>
<text x="105.1" y="160.2">10</text>
<text x="110.1" y="161">IN+</text>
<text x="118" y="157.4">OUT</text>
<text x="124.5" y="156.6">8</text>
<text x="120.8" y="167.5" transform="rotate(-90 120.8 167.5)">1</text>
<text x="118.2" y="169.3">2</text>
<text x="120.8" y="172.4" transform="rotate(-90 120.8 172.4)">3</text>
<text x="42.4" y="174.7">3</text>
<text x="46.9" y="177.8" transform="rotate(-90 46.9 177.8)">1</text>
<text x="47.4" y="174.7">2</text>
</g>
<g font-size="1.3" fill="#808080">
<text x="86.8" y="155.1">D1</text>
<text x="86.8" y="159.6">1N4148</text>
<text x="44.9" y="173.1" transform="rotate(-90 44.9 173.1)">Q1</text>
</g>
</svg>
